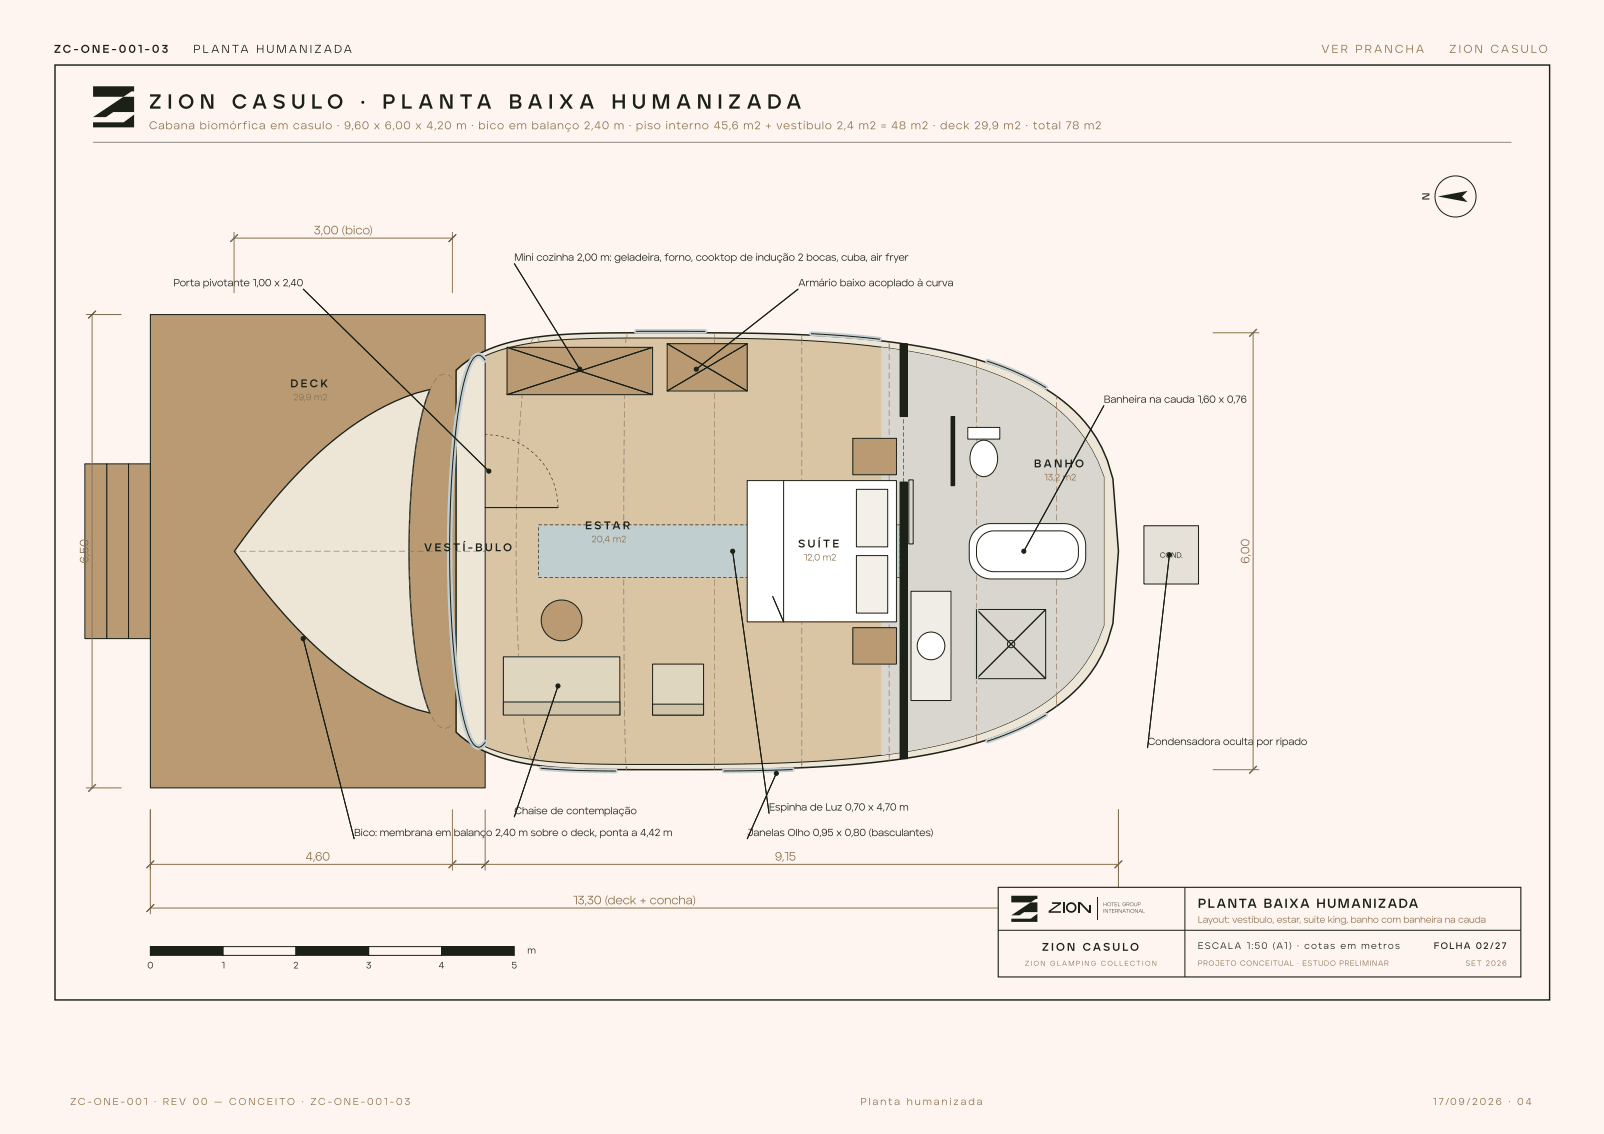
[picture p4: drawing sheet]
<svg xmlns="http://www.w3.org/2000/svg" width="297mm" height="210mm" viewBox="0 0 297 210" stroke-linecap="round" stroke-linejoin="round" font-family="sans-serif">
<g fill="#fef5f0">
<path d="M0 0h297v209.9h-297z"/>
<path d="M10.1 11.9h277v173.3h-277z"/>
</g>
<path d="M10.2 12h276.7v173.1h-276.7z" fill="none" stroke="#1b2117" stroke-width=".26"/>
<g fill="#1b2117">
<path d="M17.2 16h7.6v.9h-.5l-1.4 1h-5.7z"/>
<path d="M17.2 21.7l5.7-3.8h1.9v2.8h-3.8l-1.4 1z"/>
<path d="M17.2 22.6h5.7l1.9-1.4v2.4h-7.6z"/>
</g>
<path d="M17.2 26.3h262.7" fill="none" stroke="#1b2117" stroke-width=".19"/>
<path d="M27.8 58.2h62v87.6h-62z" fill="#b99a73"/>
<path d="M27.8 58.2h62v87.6h-62z" fill="none" stroke="#1b2117" stroke-width=".19"/>
<path d="M23.8 85.9h4v32.3h-4z" fill="#b99a73"/>
<path d="M23.8 85.9h4v32.3h-4z" fill="none" stroke="#1b2117" stroke-width=".19"/>
<path d="M19.8 85.9h4v32.3h-4z" fill="#b99a73"/>
<path d="M19.8 85.9h4v32.3h-4z" fill="none" stroke="#1b2117" stroke-width=".19"/>
<path d="M15.7 85.9h4.1v32.3h-4.1z" fill="#b99a73"/>
<path d="M15.7 85.9h4.1v32.3h-4.1z" fill="none" stroke="#1b2117" stroke-width=".19"/>
<path d="M84.4 68.5a24.6 24.6 0 0 1 13.3-5.9 149.7 149.7 0 0 1 22.5-1l23.5 .2a160 160 0 0 1 34.8 4.1 50.9 50.9 0 0 1 18.4 8.4 25.1 25.1 0 0 1 9.2 14.3l1 13.4-1 13.4a26.4 26.4 0 0 1-13.3 17.2 70 70 0 0 1-23.5 7.5 256.8 256.8 0 0 1-39.9 2.4h-10.2a144.7 144.7 0 0 1-21.5-1.1 26.1 26.1 0 0 1-12.2-5l-1.1-.9z" fill="#ede6d6"/>
<path d="M84.4 68.5a24.6 24.6 0 0 1 13.3-5.9 149.7 149.7 0 0 1 22.5-1l23.5 .2a160 160 0 0 1 34.8 4.1 50.9 50.9 0 0 1 18.4 8.4 25.1 25.1 0 0 1 9.2 14.3l1 13.4-1 13.4a26.4 26.4 0 0 1-13.3 17.2 70 70 0 0 1-23.5 7.5 256.8 256.8 0 0 1-39.9 2.4h-10.2a144.7 144.7 0 0 1-21.5-1.1 26.1 26.1 0 0 1-12.2-5l-1.1-.9z" fill="none" stroke="#1b2117" stroke-width=".28"/>
<path d="M56 86.7a56.2 56.2 0 0 1 19.2-13.3l2-.7 2.4-.6a60.6 60.6 0 0 0-3.4 17.7 140.3 140.3 0 0 0 1.6 36.1l.7 3 1.1 3.1a46.1 46.1 0 0 1-19.3-10.6 109 109 0 0 1-16.9-19.4 125 125 0 0 1 12.6-15.3z" fill="#ede6d6"/>
<path d="M56 86.7a56.2 56.2 0 0 1 19.2-13.3l2-.7 2.4-.6a60.6 60.6 0 0 0-3.4 17.7 140.3 140.3 0 0 0 1.6 36.1l.7 3 1.1 3.1a46.1 46.1 0 0 1-19.3-10.6 109 109 0 0 1-16.9-19.4 125 125 0 0 1 12.6-15.3z" fill="none" stroke="#1b2117" stroke-width=".24"/>
<path d="M94.6 102h1.1l-1.1 .1zM92.8 102h1.2l-1.1 .1zM91.1 102h1.2l-1.1 .1zM89.4 102h1.1l-1.1 .1zM87.7 102h1.1l-1.1 .1zM85.9 102h1.2l-1.1 .1zM84.2 102h1.2l-1.1 .1zM82.5 102h1.1l-1.1 .1zM80.7 102h1.2l-1.1 .1zM79 102h1.2l-1.1 .1zM77.3 102h1.1l-1.1 .1zM75.6 102h1.1l-1.1 .1zM73.8 102h1.2l-1.1 .1zM72.1 102h1.2l-1.1 .1zM70.4 102h1.1l-1.1 .1zM68.7 102h1.1l-1.1 .1zM66.9 102h1.2l-1.1 .1zM65.2 102h1.2l-1.2 .1zM63.5 102h1.1l-1.1 .1zM61.7 102h1.2l-1.1 .1zM60 102h1.2l-1.1 .1zM58.3 102h1.1l-1.1 .1zM56.6 102h1.1l-1.1 .1zM54.8 102h1.2l-1.1 .1zM53.1 102h1.2l-1.1 .1zM51.4 102h1.1l-1.1 .1zM49.6 102h1.2l-1.1 .1zM47.9 102h1.2l-1.1 .1zM46.2 102h1.1l-1.1 .1zM44.5 102h1.1l-1.1 .1zM43.5 102h.4l-.3 .1z" fill="#8b714e"/>
<path d="M89.8 65.9a48 48 0 0 1 17.2-3.2l9.2-.1h19.5a197.1 197.1 0 0 1 36.6 3.2 60.4 60.4 0 0 1 20.6 7.8 27.7 27.7 0 0 1 11.5 14.7v27.5a29 29 0 0 1-14.9 16.6 76.1 76.1 0 0 1-24 7.1 283.8 283.8 0 0 1-40.1 2h-3.5a184.5 184.5 0 0 1-22.9-.9 34.8 34.8 0 0 1-9.2-2.4z" fill="#d9c4a3"/>
<path d="M89.8 65.9a48 48 0 0 1 17.2-3.2l9.2-.1h19.5a197.1 197.1 0 0 1 36.6 3.2 60.4 60.4 0 0 1 20.6 7.8 27.7 27.7 0 0 1 11.5 14.7v27.5a29 29 0 0 1-14.9 16.6 76.1 76.1 0 0 1-24 7.1 283.8 283.8 0 0 1-40.1 2h-3.5a184.5 184.5 0 0 1-22.9-.9 34.8 34.8 0 0 1-9.2-2.4z" fill="none" stroke="#1b2117" stroke-width=".19"/>
<path d="M163.2 64.3a82.9 82.9 0 0 1 25.2 6.7 31.5 31.5 0 0 1 13.7 12.1l1.2 2.3 1.1 2.9v27.5a29 29 0 0 1-14.9 16.6 76.1 76.1 0 0 1-24 7.1l-2.3 .3z" fill="#d8d6cf"/>
<g fill="#8b714e">
<path d="M82.9 69.3l.3 .2 .6 .6-.6-.6h-.3zM81.3 69.5l.7-.3 .4 .1h-.4l-.7 .4zM80.8 70l.1 .1-.7 .9zM79.9 71.5h.1l-.5 1zM79.2 73l.1 .1-.4 1zM78.6 74.7h.1l-.3 1.1zM78.2 76.3l.1 .1-.3 1.1zM77.8 78l.1 .1-.3 1.1zM77.4 79.7l.2 .1-.3 1.1zM77.2 81.4l.1 .1-.3 1.1zM76.9 83.1l.1 .1-.2 1.1zM76.7 84.8l.1 .1-.2 1.1zM76.5 86.6h.1l-.2 1.1zM76.3 88.3h.1l-.2 1.1zM76.1 90l.2 .1-.2 1.1zM76 91.7l.1 .1-.1 1.1zM75.9 93.4l.1 .1-.1 1.1zM75.8 95.2h.2l-.2 1.1zM75.8 96.9l.1 .1-.1 1.1zM75.7 98.6l.1 .1v1.1zM75.7 100.4h.1l-.1 1.1zM75.7 102.1h.1l-.1 1.1zM75.7 103.8l.1 .1v1.1zM75.7 105.5l.2 .1-.1 1.1zM75.8 107.3h.1v1.1zM75.8 109h.2l-.1 1.2zM75.9 110.7l.1 .1v1.1zM76 112.4l.2 .1v1.1zM76.2 114.2h.1v1.1zM76.3 115.9h.1l.1 1.1zM76.5 117.6l.1 .1 .1 1.1zM76.7 119.3l.1 .1 .1 1.1zM76.9 121l.1 .1 .1 1.1zM77.2 122.8h.1l.1 1.1zM77.5 124.5h.1l.1 1.1zM77.8 126.2h.1l.2 1.1zM78.2 127.8l.1 .1 .3 1zM78.7 129.5h.1l.3 1.1zM79.2 131.1h.2l.3 1.1zM80 132.7l.6 1-.4-.4zM81 134.1l.9 .7-.5-.2zM82.5 134.7l.1 .1 .6-.3 .2-.2h.1l-.9 .6z"/>
<path d="M99.3 62.4l.4 .2 .3 .7zM98.8 62.5l.1 .1-.2 .1-.4 .8zM98.1 64l.1 .1-.4 1.1zM97.7 65.7l.1 .1-.3 1.1zM97.4 67.4l.1 .1-.3 1.1zM97.1 69.1l.1 .1-.2 1.1zM96.9 70.9h.1l-.2 1.1zM96.7 72.6h.1l-.2 1.1zM96.5 74.3l.2 .1-.2 1.1zM96.4 76l.1 .1-.1 1.1zM96.3 77.7l.1 .1-.2 1.1zM96.2 79.5h.1l-.2 1.1zM96.1 81.2l.1 .1-.2 1.1zM96 82.9l.1 .1-.1 1.1zM95.9 84.6l.1 .1-.1 1.1zM95.8 86.4h.1l-.1 1.1zM95.7 88.1l.2 .1-.1 1.1zM95.7 89.8l.1 .1-.1 1.1zM95.6 91.6h.2l-.1 1.1zM95.6 93.3h.1l-.1 1.1zM95.6 95l.1 .1-.1 1.1zM95.6 96.7l.1 .1-.1 1.1zM95.5 98.5h.2l-.1 1.1zM95.5 100.2l.1 .1v1.1zM95.5 101.9l.1 .1v1.1zM95.5 103.7h.1v1.1zM95.5 105.4h.2l-.1 1.1zM95.6 107.1l.1 .1-.1 1.1zM95.6 108.8l.1 .1-.1 1.1zM95.6 110.6h.1v1.1zM95.6 112.3h.2l-.1 1.2zM95.7 114l.1 .1v1.1zM95.7 115.7l.2 .1-.1 1.1zM95.8 117.5h.1v1.1zM95.9 119.2h.1v1.2zM96 120.9l.1 .1v1.1zM96 122.7h.2v1.1zM96.1 124.4h.2v1.1zM96.3 126.1h.1v1.2zM96.4 127.8l.1 .1v1.1zM96.5 129.6h.2v1.1zM96.7 131.3h.1l.1 1.1zM96.9 133h.1l.1 1.1zM97.1 134.7h.1l.1 1.1zM97.3 136.4l.1 .1 .2 1.1zM97.6 138.1l.1 .1 .2 1zM98 139.8h.1l.3 1.1zM98.7 141.4l.3 .3h.3l.2-.3 .1 .1-.3 .3h-.3zM99.9 140.7h.1l-.1 .2z"/>
<path d="M115.9 61.6h.2v1v-.9l-.1 .1zM115.9 62.3l.1 .1-.1 1.1zM115.8 64.1h.1l-.1 1.1zM115.7 65.8h.1v1.1zM115.7 67.5l.1 .1-.1 1.1zM115.7 69.2l.1 .1-.1 1.1zM115.6 71h.1v1.1zM115.6 72.7h.1l-.1 1.2zM115.6 74.4l.1 .1-.1 1.1zM115.6 76.1l.1 .1-.1 1.1zM115.5 77.9h.2l-.1 1.1zM115.5 79.6l.2 .1-.1 1.1zM115.5 81.3l.1 .1v1.1zM115.5 83.1h.1l-.1 1.1zM115.5 84.8h.1l-.1 1.1zM115.5 86.5l.1 .1-.1 1.1zM115.5 88.2l.1 .1-.1 1.1zM115.5 90h.1l-.1 1.1zM115.5 91.7l.1 .1-.1 1.1zM115.5 93.4l.1 .1-.1 1.1zM115.5 95.2h.1l-.1 1.1zM115.4 96.9h.2l-.1 1.1zM115.4 98.6l.2 .1-.1 1.1zM115.4 100.3l.2 .1-.1 1.1zM115.4 102.1h.2l-.1 1.1zM115.4 103.8h.2l-.1 1.2zM115.4 105.5l.2 .1-.1 1.1zM115.4 107.3h.2l-.1 1.1zM115.5 109h.1l-.1 1.1zM115.5 110.7l.1 .1-.1 1.1zM115.5 112.4l.1 .1-.1 1.1zM115.5 114.2h.1l-.1 1.1zM115.5 115.9h.1l-.1 1.1zM115.5 117.6l.1 .1-.1 1.1zM115.5 119.3l.1 .1v1.1zM115.5 121.1h.1v1.1zM115.5 122.8l.1 .1v1.1zM115.5 124.5l.2 .1-.1 1.1zM115.5 126.3h.2l-.1 1.1zM115.6 128h.1l-.1 1.1zM115.6 129.7l.1 .1-.1 1.1zM115.6 131.4l.1 .1v1.1zM115.6 133.2h.2l-.1 1.1zM115.7 134.9h.1l-.1 1.2zM115.7 136.6l.1 .1v1.1zM115.7 138.4h.2l-.1 1.1zM115.8 140.1h.1v1.1zM115.9 141.8l.1 .1v.5v-.4l.1-.1v.6l-.2-.1z"/>
<path d="M132.2 61.6h.2l-.1 1.1-.1-1.1h.2l-.2 .2zM132.2 62.4h.2l-.1 1.1zM132.2 64.1l.2 .1-.1 1.1zM132.2 65.8l.2 .1-.1 1.1zM132.2 67.6h.2l-.1 1.1zM132.2 69.3h.2l-.1 1.1zM132.2 71l.2 .1-.1 1.1zM132.2 72.7l.2 .1-.1 1.1zM132.2 74.5h.2l-.1 1.1zM132.2 76.2l.2 .1-.1 1.1zM132.2 77.9l.2 .1-.1 1.1zM132.2 79.7h.2l-.1 1.1zM132.2 81.4h.2l-.1 1.1zM132.2 83.1l.2 .1-.1 1.1zM132.2 84.8l.2 .1-.1 1.1zM132.2 86.6h.2l-.1 1.1zM132.2 88.3h.2l-.1 1.2zM132.2 90l.2 .1-.1 1.1zM132.2 91.8h.2l-.1 1.1zM132.2 93.5h.2l-.1 1.1zM132.2 95.2l.2 .1-.1 1.1zM132.2 96.9l.2 .1-.1 1.1zM132.2 98.7h.2l-.1 1.1zM132.2 100.4h.2l-.1 1.1zM132.2 102.1l.2 .1-.1 1.1zM132.2 103.8l.2 .1-.1 1.1zM132.2 105.6h.2l-.1 1.1zM132.2 107.3l.2 .1-.1 1.1zM132.2 109l.2 .1-.1 1.1zM132.2 110.8h.2l-.1 1.1zM132.2 112.5h.2l-.1 1.1zM132.2 114.2l.2 .1-.1 1.1zM132.2 115.9l.2 .1-.1 1.1zM132.2 117.7h.2l-.1 1.1zM132.2 119.4l.2 .1-.1 1.1zM132.2 121.1l.2 .1-.1 1.1zM132.2 122.9h.2l-.1 1.1zM132.2 124.6h.2l-.1 1.1zM132.2 126.3l.2 .1-.1 1.1zM132.2 128l.2 .1-.1 1.1zM132.2 129.8h.2l-.1 1.1zM132.2 131.5h.2l-.1 1.2zM132.2 133.2l.2 .1-.1 1.1zM132.2 135h.2l-.1 1.1zM132.2 136.7h.2l-.1 1.1zM132.2 138.4l.2 .1-.1 1.1zM132.2 140.1l.2 .1-.1 1.1zM132.2 141.8l.2 .1-.1 .6-.1-.6h.2v.5h-.2z"/>
<path d="M148.4 61.9l.1 .1v1.1l-.1-1.1h.1l-.1 .1zM148.4 62.7h.1v1.1zM148.4 64.4h.1v1.1zM148.4 66.1l.1 .1v1.1zM148.4 67.8l.1 .1v1.1zM148.4 69.6h.1v1.1zM148.4 71.3h.1v1.2zM148.4 73l.1 .1v1.1zM148.4 74.7l.1 .1v1.1zM148.4 76.5h.1v1.1zM148.4 78.2l.1 .1v1.1zM148.4 79.9l.1 .1v1.1zM148.4 81.7h.1v1.1zM148.4 83.4h.1v1.1zM148.4 85.1l.1 .1v1.1zM148.4 86.8l.1 .1v1.1zM148.4 88.6h.1v1.1zM148.4 90.3l.1 .1v1.1zM148.4 92l.1 .1v1.1zM148.4 93.8h.1v1.1zM148.4 95.5h.1v1.1zM148.4 97.2l.1 .1v1.1zM148.4 98.9l.1 .1v1.1zM148.4 100.7h.1v1.1zM148.4 102.4h.1v1.2zM148.4 104.1l.1 .1v1.1zM148.4 105.9h.1v1.1zM148.4 107.6h.1v1.1zM148.4 109.3l.1 .1v1.1zM148.4 111l.1 .1v1.1zM148.4 112.8h.1v1.1zM148.4 114.5h.1v1.2zM148.4 116.2l.1 .1v1.1zM148.4 117.9l.1 .1v1.1zM148.4 119.7h.1v1.1zM148.4 121.4l.1 .1v1.1zM148.4 123.1l.1 .1v1.1zM148.4 124.9h.1v1.1zM148.4 126.6h.1v1.1zM148.4 128.3l.1 .1v1.1zM148.4 130l.1 .1v1.1zM148.4 131.8h.1v1.1zM148.4 133.5l.1 .1v1.1zM148.4 135.2l.1 .1v1.1zM148.4 137h.1v1.1zM148.4 138.7h.1v1.1zM148.4 140.4l.1 .1v1.1zM148.4 141l.1 .1v.9z"/>
<path d="M164.6 63.4h.1l-.1 1.1zM164.6 63.8h.1l-.1 1.1zM164.6 65.5l.1 .1-.1 1.1zM164.6 67.2l.1 .1-.1 1.1zM164.6 69h.1l-.1 1.1zM164.6 70.7h.1l-.1 1.1zM164.6 72.4l.1 .1-.1 1.1zM164.6 74.1l.1 .1-.1 1.1zM164.6 75.9h.1l-.1 1.1zM164.6 77.6h.1l-.1 1.2zM164.6 79.3l.1 .1-.1 1.1zM164.6 81.1h.1l-.1 1.1zM164.6 82.8h.1l-.1 1.1zM164.6 84.5l.1 .1-.1 1.1zM164.6 86.2l.1 .1-.1 1.1zM164.6 88h.1l-.1 1.1zM164.6 89.7h.1l-.1 1.2zM164.6 91.4l.1 .1-.1 1.1zM164.6 93.1l.1 .1-.1 1.1zM164.6 94.9h.1l-.1 1.1zM164.6 96.6l.1 .1-.1 1.1zM164.6 98.3l.1 .1-.1 1.1zM164.6 100.1h.1l-.1 1.1zM164.6 101.8h.1l-.1 1.1zM164.6 103.5l.1 .1-.1 1.1zM164.6 105.2l.1 .1-.1 1.1zM164.6 107h.1l-.1 1.1zM164.6 108.7l.1 .1-.1 1.1zM164.6 110.4l.1 .1-.1 1.1zM164.6 112.2h.1l-.1 1.1zM164.6 113.9h.1l-.1 1.1zM164.6 115.6l.1 .1-.1 1.1zM164.6 117.3l.1 .1-.1 1.1zM164.6 119.1h.1l-.1 1.1zM164.6 120.8h.1l-.1 1.2zM164.6 122.5l.1 .1-.1 1.1zM164.6 124.3h.1l-.1 1.1zM164.6 126h.1l-.1 1.1zM164.6 127.7l.1 .1-.1 1.1zM164.6 129.4l.1 .1-.1 1.1zM164.6 131.2h.1l-.1 1.1zM164.6 132.9h.1l-.1 1.2zM164.6 134.6l.1 .1-.1 1.1zM164.6 136.3l.1 .1-.1 1.1zM164.6 138.1h.1l-.1 1.1zM164.6 139.8l.1 .1-.1 .9zM164.6 139.5l.1 .1-.1 .4z"/>
<path d="M180.8 66.9l.1 .1-.1 1.1zM180.8 66.7h.1l-.1 1.1zM180.8 68.4l.1 .1-.1 1.1zM180.8 70.1l.1 .1-.1 1.1zM180.8 71.9h.1l-.1 1.1zM180.8 73.6l.1 .1-.1 1.1zM180.8 75.3l.1 .1-.1 1.1zM180.8 77.1h.1l-.1 1.1zM180.8 78.8h.1l-.1 1.1zM180.8 80.5l.1 .1-.1 1.1zM180.8 82.2l.1 .1-.1 1.1zM180.8 84h.1l-.1 1.1zM180.8 85.7h.1l-.1 1.2zM180.8 87.4l.1 .1-.1 1.1zM180.8 89.2h.1l-.1 1.1zM180.8 90.9h.1l-.1 1.1zM180.8 92.6l.1 .1-.1 1.1zM180.8 94.3l.1 .1-.1 1.1zM180.8 96.1h.1l-.1 1.1zM180.8 97.8h.1l-.1 1.1zM180.8 99.5l.1 .1-.1 1.1zM180.8 101.2l.1 .1-.1 1.1zM180.8 103h.1l-.1 1.1zM180.8 104.7l.1 .1-.1 1.1zM180.8 106.4l.1 .1-.1 1.1zM180.8 108.2h.1l-.1 1.1zM180.8 109.9h.1l-.1 1.1zM180.8 111.6l.1 .1-.1 1.1zM180.8 113.3l.1 .1-.1 1.1zM180.8 115.1h.1l-.1 1.1zM180.8 116.8h.1l-.1 1.2zM180.8 118.5l.1 .1-.1 1.1zM180.8 120.3h.1l-.1 1.1zM180.8 122h.1l-.1 1.1zM180.8 123.7l.1 .1-.1 1.1zM180.8 125.4l.1 .1-.1 1.1zM180.8 127.2h.1l-.1 1.1zM180.8 128.9h.1l-.1 1.2zM180.8 130.6l.1 .1-.1 1.1zM180.8 132.3l.1 .1-.1 1.1zM180.8 134.1h.1l-.1 1.1zM180.8 135.8l.1 .1-.1 1.1zM180.8 136.4l.1 .1-.1 1.1z"/>
<path d="M195.6 74.5l.1 .1-.1 1.1zM195.6 73.3h.1l-.1 .7v-.7h.1l-.1 .6zM195.6 74.4l.1 .1-.1 1.1zM195.6 76.2h.1l-.1 1.1zM195.6 77.9l.1 .1-.1 1.1zM195.6 79.6l.1 .1-.1 1.1zM195.6 81.4h.1l-.1 1.1zM195.6 83.1h.1l-.1 1.1zM195.6 84.8l.1 .1-.1 1.1zM195.6 86.5l.1 .1-.1 1.1zM195.6 88.3h.1l-.1 1.1zM195.6 90h.1l-.1 1.2zM195.6 91.7l.1 .1-.1 1.1zM195.6 93.5h.1l-.1 1.1zM195.6 95.2h.1l-.1 1.1zM195.6 96.9l.1 .1-.1 1.1zM195.6 98.6l.1 .1-.1 1.1zM195.6 100.4h.1l-.1 1.1zM195.6 102.1h.1l-.1 1.2zM195.6 103.8l.1 .1-.1 1.1zM195.6 105.5l.1 .1-.1 1.1zM195.6 107.3h.1l-.1 1.1zM195.6 109l.1 .1-.1 1.1zM195.6 110.7l.1 .1-.1 1.1zM195.6 112.5h.1l-.1 1.1zM195.6 114.2h.1l-.1 1.1zM195.6 115.9l.1 .1-.1 1.1zM195.6 117.6l.1 .1-.1 1.1zM195.6 119.4h.1l-.1 1.1zM195.6 121.1l.1 .1-.1 1.1zM195.6 122.8l.1 .1-.1 1.1zM195.6 124.6h.1l-.1 1.1zM195.6 126.3h.1l-.1 1.1zM195.6 128l.1 .1-.1 1.1zM195.6 129.7l.1 .1-.1 1zM195.6 128.8l.1 .1-.1 1.1z"/>
</g>
<path d="M99.7 97.1h67v9.8h-67z" fill="#bfd0d6"/>
<path d="M100.7 106.9h.7l-.6 .1zM101.8 106.9h.6l-.6 .1zM102.8 106.9h.6l-.5 .1zM103.8 106.9h.7l-.6 .1zM104.9 106.9h.6l-.6 .1zM105.9 106.9h.7l-.6 .1zM106.9 106.9h.7l-.6 .1zM108 106.9h.6l-.6 .1zM109 106.9h.7l-.6 .1zM110.1 106.9h.6l-.6 .1zM111.1 106.9h.6l-.6 .1zM112.1 106.9h.7l-.6 .1zM113.2 106.9h.6l-.6 .1zM114.2 106.9h.6l-.5 .1zM115.2 106.9h.7l-.6 .1zM116.3 106.9h.6l-.6 .1zM117.3 106.9h.7l-.6 .1zM118.4 106.9h.6l-.6 .1zM119.4 106.9h.6l-.6 .1zM120.4 106.9h.7l-.6 .1zM121.5 106.9h.6l-.6 .1zM122.5 106.9h.6l-.5 .1zM123.5 106.9h.7l-.6 .1zM124.6 106.9h.6l-.6 .1zM125.6 106.9h.6l-.5 .1zM126.6 106.9h.7l-.6 .1zM127.7 106.9h.6l-.6 .1zM128.7 106.9h.7l-.6 .1zM129.8 106.9h.6l-.6 .1zM130.8 106.9h.6l-.6 .1zM131.8 106.9h.7l-.6 .1zM132.9 106.9h.6l-.6 .1zM133.9 106.9h.6l-.5 .1zM134.9 106.9h.7l-.6 .1zM136 106.9h.6l-.6 .1zM137 106.9h.7l-.6 .1zM138.1 106.9h.6l-.6 .1zM139.1 106.9h.6l-.6 .1zM140.1 106.9h.7l-.6 .1zM141.2 106.9h.6l-.6 .1zM142.2 106.9h.6l-.5 .1zM143.2 106.9h.7l-.6 .1zM144.3 106.9h.6l-.6 .1zM145.3 106.9h.6l-.5 .1zM146.3 106.9h.7l-.6 .1zM147.4 106.9h.6l-.6 .1zM148.4 106.9h.7l-.6 .1zM149.5 106.9h.6l-.6 .1zM150.5 106.9h.6l-.6 .1zM151.5 106.9h.7l-.6 .1zM152.6 106.9h.6l-.6 .1zM153.6 106.9h.6l-.5 .1zM154.6 106.9h.7l-.6 .1zM155.7 106.9h.6l-.6 .1zM156.7 106.9h.7l-.6 .1zM157.8 106.9h.6l-.6 .1zM158.8 106.9h.6l-.6 .1zM159.8 106.9h.7l-.6 .1zM160.9 106.9h.6l-.6 .1zM161.9 106.9h.6l-.6 .1zM162.9 106.9h.7l-.6 .1zM164 106.9h.6l-.6 .1zM165 106.9h.6l-.5 .1zM166 106.9h.7l-.6 .1zM166.6 105.9h.1v.6zM166.6 104.8l.1 .1v.6zM166.6 103.8l.1 .1v.5zM166.6 102.8h.1v.6zM166.6 101.7l.1 .1v.6zM166.6 100.7h.1v.6zM166.6 99.7h.1v.6zM166.6 98.6l.1 .1v.6zM166.6 97.6h.1v.6zM166.1 97.1h.6l-.6 .1zM165 97.1h.7l-.6 .1zM164 97.1h.6l-.6 .1zM163 97.1h.6l-.6 .1zM161.9 97.1h.7l-.6 .1zM160.9 97.1h.6l-.6 .1zM159.8 97.1h.7l-.6 .1zM158.8 97.1h.6l-.5 .1zM157.8 97.1h.6l-.6 .1zM156.7 97.1h.7l-.6 .1zM155.7 97.1h.6l-.6 .1zM154.7 97.1h.6l-.6 .1zM153.6 97.1h.7l-.6 .1zM152.6 97.1h.6l-.6 .1zM151.6 97.1h.6l-.6 .1zM150.5 97.1h.7l-.6 .1zM149.5 97.1h.6l-.6 .1zM148.4 97.1h.7l-.6 .1zM147.4 97.1h.6l-.5 .1zM146.4 97.1h.6l-.6 .1zM145.3 97.1h.7l-.6 .1zM144.3 97.1h.6l-.6 .1zM143.3 97.1h.6l-.6 .1zM142.2 97.1h.7l-.6 .1zM141.2 97.1h.6l-.6 .1zM140.1 97.1h.7l-.6 .1zM139.1 97.1h.6l-.5 .1zM138.1 97.1h.6l-.6 .1zM137 97.1h.7l-.6 .1zM136 97.1h.6l-.5 .1zM135 97.1h.6l-.6 .1zM133.9 97.1h.7l-.6 .1zM132.9 97.1h.6l-.6 .1zM131.9 97.1h.6l-.6 .1zM130.8 97.1h.7l-.6 .1zM129.8 97.1h.6l-.6 .1zM128.7 97.1h.7l-.6 .1zM127.7 97.1h.6l-.5 .1zM126.7 97.1h.6l-.6 .1zM125.6 97.1h.7l-.6 .1zM124.6 97.1h.6l-.6 .1zM123.6 97.1h.6l-.6 .1zM122.5 97.1h.7l-.6 .1zM121.5 97.1h.6l-.6 .1zM120.4 97.1h.7l-.6 .1zM119.4 97.1h.6l-.5 .1zM118.4 97.1h.6l-.6 .1zM117.3 97.1h.7l-.6 .1zM116.3 97.1h.6l-.5 .1zM115.3 97.1h.6l-.6 .1zM114.2 97.1h.7l-.6 .1zM113.2 97.1h.6l-.6 .1zM112.2 97.1h.6l-.6 .1zM111.1 97.1h.7l-.6 .1zM110.1 97.1h.6l-.6 .1zM109 97.1h.7l-.6 .1zM108 97.1h.6l-.5 .1zM107 97.1h.6l-.6 .1zM105.9 97.1h.7l-.6 .1zM104.9 97.1h.6l-.6 .1zM103.9 97.1h.6l-.6 .1zM102.8 97.1h.7l-.6 .1zM101.8 97.1h.6l-.6 .1zM100.7 97.1h.7l-.6 .1zM99.7 97.1h.7l-.6 .1zM99.7 97.6h.1l-.1 .6zM99.7 98.6l.1 .1-.1 .6zM99.7 99.7h.1l-.1 .6zM99.7 100.7l.1 .1-.1 .5zM99.7 101.7l.1 .1-.1 .6zM99.7 102.8h.1l-.1 .6zM99.7 103.8l.1 .1-.1 .5zM99.7 104.8l.1 .1-.1 .6zM99.7 105.9h.1l-.1 .6zM99.7 106.9h.6l-.6 .1z" fill="#1b2117"/>
<path d="M117.8 61.3h12.7M150.2 61.8l6.4 .4 6.3 .6M182.8 66.9a50.7 50.7 0 0 1 10.8 4.8M193.6 132.3a50.7 50.7 0 0 1-10.8 4.9M100.2 142.2l5.5 .3 8.3 .2M146.7 142.4l-12.7 .3" fill="none" stroke="#bfd0d6" stroke-width=".86"/>
<path d="M89.8 66.6a1.2 1.2 0 0 0-1-.8 1.2 1.2 0 0 0-1.2 .6 20 20 0 0 0-2.3 7.3 194.6 194.6 0 0 0-1.8 39 99.9 99.9 0 0 0 2.9 22.2l.6 1.6a2.84 2.84 0 0 0 1.5 1.8 1.48 1.48 0 0 0 1.3-.9M117.8 61.3h12.7M150.2 61.8l6.4 .4 6.3 .6M182.8 66.9a50.7 50.7 0 0 1 10.8 4.8M193.6 132.3a50.7 50.7 0 0 1-10.8 4.9M100.2 142.2l5.5 .3 8.3 .2M146.7 142.4l-12.7 .3" fill="none" stroke="#1b2117" stroke-width=".19"/>
<path d="M89.8 66.6a1.2 1.2 0 0 0-1-.8 1.2 1.2 0 0 0-1.2 .6 20 20 0 0 0-2.3 7.3 194.6 194.6 0 0 0-1.8 39 99.9 99.9 0 0 0 2.9 22.2l.6 1.6a2.84 2.84 0 0 0 1.5 1.8 1.48 1.48 0 0 0 1.3-.9" fill="none" stroke="#bfd0d6" stroke-width="1"/>
<path d="M89.8 93.9h13.5" fill="none" stroke="#1b2117" stroke-width=".21"/>
<g fill="#1b2117">
<path d="M166.7 89.2h1.3v51.2h-1.3z"/>
<path d="M103.3 93.4h.1v.5h-.1zM103.2 92.4h.1v.5h-.1zM103 91.4h.1l.1 .5h-.1zM102.8 90.4h.1l.1 .5h-.1zM102.5 89.4l.1-.1 .1 .5-.1 .1zM102.1 88.4h.1l.2 .5h-.1zM101.6 87.5h.1l.3 .4-.1 .1zM101.1 86.6l.1-.1 .3 .5h-.1zM100.5 85.8l.1-.1 .3 .4-.1 .1zM99.8 85l.1-.1 .3 .4v.1zM99.2 84.1l.4 .4-.1 .1-.4-.4zM98.4 83.5l.4 .3-.1 .1-.4-.4zM97.6 82.8l.4 .3-.1 .1-.4-.3zM96.7 82.3l.4 .2v.1l-.5-.2zM95.8 81.8l.4 .2v.1l-.5-.2zM94.8 81.4l.5 .2h-.1l-.4-.1zM93.8 81l.5 .2v.1l-.5-.2zM92.8 80.7l.5 .2v.1l-.5-.2zM91.8 80.5l.5 .1v.1h-.5zM90.7 80.4l.6 .1v.1l-.6-.1zM89.8 80.4h.4v.1h-.4z"/>
</g>
<path d="M166.7 89.2h1.3v51.2h-1.3z" fill="none" stroke="#1b2117" stroke-width=".19"/>
<path d="M166.7 63.6h1.3v13.5h-1.3z" fill="#1b2117"/>
<path d="M166.7 63.6h1.3v13.5h-1.3z" fill="none" stroke="#1b2117" stroke-width=".19"/>
<path d="M167.3 88.5v.8zM167.3 87.3v.8zM167.3 86.1v.8zM167.3 84.9v.7zM167.3 83.7v.7zM167.3 82.4v.8zM167.3 81.2v.8zM167.3 80v.8zM167.3 78.8v.8zM167.3 77.6v.8zM167.3 77.1a.06 .06 0 0 1 .1 0 .06 .06 0 0 1-.1 0z" fill="#1b2117"/>
<path d="M168.3 88.8h.8v11.9h-.8z" fill="none" stroke="#1b2117" stroke-width=".19"/>
<path d="M176.1 77.1h.7v12.8h-.7z" fill="#1b2117"/>
<path d="M176.1 77.1h.7v12.8h-.7z" fill="none" stroke="#1b2117" stroke-width=".19"/>
<path d="M138.4 89h27.6v26.1h-27.6z" fill="#fff"/>
<path d="M138.4 89h27.6v26.1h-27.6z" fill="none" stroke="#1b2117" stroke-width=".19"/>
<path d="M158.6 102.8h5.8v10.7h-5.8z" fill="#f4efe8"/>
<path d="M158.6 102.8h5.8v10.7h-5.8z" fill="none" stroke="#1b2117" stroke-width=".19"/>
<path d="M158.6 90.6h5.8v10.6h-5.8z" fill="#f4efe8"/>
<path d="M145.1 89v26.1l-2-4.7M158.6 90.6h5.8v10.6h-5.8z" fill="none" stroke="#1b2117" stroke-width=".19"/>
<path d="M143.1 110.4l2 4.7z" fill="#000"/>
<path d="M157.9 81.1h8.1v6.8h-8.1z" fill="#b99a73"/>
<path d="M157.9 81.1h8.1v6.8h-8.1z" fill="none" stroke="#1b2117" stroke-width=".19"/>
<path d="M157.9 116.2h8.1v6.7h-8.1z" fill="#b99a73"/>
<path d="M157.9 116.2h8.1v6.7h-8.1z" fill="none" stroke="#1b2117" stroke-width=".19"/>
<path d="M123.5 63.6h14.9v8.8h-14.9z" fill="#b99a73"/>
<path d="M123.5 63.6h14.9v8.8h-14.9zM123.5 63.6l14.9 8.8M138.4 63.6l-14.9 8.8" fill="none" stroke="#1b2117" stroke-width=".19"/>
<path d="M123.5 72.4l14.9-8.8zM123.5 63.6l14.9 8.8z" fill="#000"/>
<path d="M93.9 64.3h26.9v8.7h-26.9z" fill="#b99a73"/>
<path d="M93.9 64.3h26.9v8.7h-26.9zM93.9 64.3l26.9 8.7M120.8 64.3l-26.9 8.7" fill="none" stroke="#1b2117" stroke-width=".19"/>
<path d="M93.9 73l26.9-8.7zM93.9 64.3l26.9 8.7z" fill="#000"/>
<path d="M93.2 121.6h21.6v10.8h-21.6z" fill="#ded6bf"/>
<path d="M93.2 121.6h21.6v10.8h-21.6z" fill="none" stroke="#1b2117" stroke-width=".19"/>
<path d="M93.2 129.9h21.6v2.5h-21.6z" fill="#cfc3a8"/>
<path d="M93.2 129.9h21.6v2.5h-21.6z" fill="none" stroke="#1b2117" stroke-width=".19"/>
<path d="M120.8 122.9h9.5v9.5h-9.5z" fill="#ded6bf"/>
<path d="M120.8 122.9h9.5v9.5h-9.5z" fill="none" stroke="#1b2117" stroke-width=".19"/>
<path d="M120.8 130.3h9.5v2.1h-9.5z" fill="#cfc3a8"/>
<path d="M120.8 130.3h9.5v2.1h-9.5z" fill="none" stroke="#1b2117" stroke-width=".19"/>
<circle cx="104" cy="114.8" r="3.8" fill="#b99a73"/>
<circle cx="104" cy="114.8" r="3.8" fill="none" stroke="#1b2117" stroke-width=".19"/>
<path d="M168.7 109.4h7.4v20.3h-7.4z" fill="#efede6"/>
<path d="M168.7 109.4h7.4v20.3h-7.4z" fill="none" stroke="#1b2117" stroke-width=".19"/>
<circle cx="172.4" cy="119.5" r="2.56" fill="#fff"/>
<circle cx="172.4" cy="119.5" r="2.56" fill="none" stroke="#1b2117" stroke-width=".19"/>
<path d="M180.6 82.2a2.27 2.27 0 0 1 3.9 1.2 3.6 3.6 0 0 1-1.8 4.8 2.72 2.72 0 0 1-3.1-2.9 3.9 3.9 0 0 1 1-3.1z" fill="#fff"/>
<path d="M180.6 82.2a2.27 2.27 0 0 1 3.9 1.2 3.6 3.6 0 0 1-1.8 4.8 2.72 2.72 0 0 1-3.1-2.9 3.9 3.9 0 0 1 1-3.1z" fill="none" stroke="#1b2117" stroke-width=".19"/>
<path d="M179.2 79.1h5.9v2.2h-5.9z" fill="#fff"/>
<path d="M179.2 79.1h5.9v2.2h-5.9z" fill="none" stroke="#1b2117" stroke-width=".19"/>
<path d="M180.8 112.8h12.8v12.8h-12.8z" fill="#d8d6cf"/>
<g fill="none" stroke="#1b2117" stroke-width=".19">
<path d="M180.8 112.8h12.8v12.8h-12.8zM180.8 112.8l12.8 12.8M193.6 112.8l-12.8 12.8"/>
<circle cx="187.2" cy="119.2" r=".67"/>
</g>
<path d="M180.8 112.8l12.8 12.8zM180.8 125.6l12.8-12.8z" fill="#000"/>
<path d="M180.7 98.1l1-.8 1.5-.4h13.8a4 4 0 0 1 4 4.1v2.1a4 4 0 0 1-4 4.1h-13.5a4 4 0 0 1-4-4.1v-2.4l.1-.8 .4-1z" fill="#fff"/>
<path d="M180.7 98.1l1-.8 1.5-.4h13.8a4 4 0 0 1 4 4.1v2.1a4 4 0 0 1-4 4.1h-13.5a4 4 0 0 1-4-4.1v-2.4l.1-.8 .4-1zM181.8 99.2l.8-.6 1.2-.3h12.7a3.2 3.2 0 0 1 3.2 3.2v1.1a3.2 3.2 0 0 1-3.2 3.2h-12.4a3.2 3.2 0 0 1-3.3-3.2l.1-1.9 .4-.8z" fill="none" stroke="#1b2117" stroke-width=".19"/>
<path d="M211.8 97.3h10.1v10.8h-10.1z" fill="#e5e1d8"/>
<path d="M95.2 48.8l12.2 19.5M211.8 97.3h10.1v10.8h-10.1zM180.8 112.8v12.8" fill="none" stroke="#1b2117" stroke-width=".19"/>
<path d="M180.8 112.8v12.8" fill="none" stroke="#bfd0d6" stroke-width=".69"/>
<path d="M95.2 48.8l12.2 19.5z" fill="#000"/>
<circle cx="107.4" cy="68.3" r=".38" fill="#1b2117"/>
<g fill="none" stroke="#1b2117" stroke-width=".19">
<path d="M147.8 53.5l-18.9 14.8"/>
<circle cx="107.4" cy="68.3" r=".38"/>
</g>
<path d="M128.9 68.3l18.9-14.8z" fill="#000"/>
<circle cx="128.9" cy="68.3" r=".38" fill="#1b2117"/>
<g fill="none" stroke="#1b2117" stroke-width=".19">
<path d="M143.8 143.1l-5.4 12.2"/>
<circle cx="128.9" cy="68.3" r=".38"/>
</g>
<path d="M143.8 143.1l-5.4 12.2z" fill="#000"/>
<circle cx="143.8" cy="143.1" r=".38" fill="#1b2117"/>
<g fill="none" stroke="#1b2117" stroke-width=".19">
<path d="M135.7 102l6.7 48.5"/>
<circle cx="143.8" cy="143.1" r=".38"/>
</g>
<path d="M135.7 102l6.7 48.5z" fill="#000"/>
<circle cx="135.7" cy="102" r=".38" fill="#1b2117"/>
<g fill="none" stroke="#1b2117" stroke-width=".19">
<path d="M204.4 75.1l-14.8 26.9"/>
<circle cx="135.7" cy="102" r=".38"/>
</g>
<path d="M204.4 75.1l-14.8 26.9z" fill="#000"/>
<circle cx="189.6" cy="102" r=".38" fill="#1b2117"/>
<g fill="none" stroke="#1b2117" stroke-width=".19">
<path d="M56.1 53.5l34.4 33.7"/>
<circle cx="189.6" cy="102" r=".38"/>
</g>
<path d="M56.1 53.5l34.4 33.7z" fill="#000"/>
<circle cx="90.5" cy="87.2" r=".38" fill="#1b2117"/>
<g fill="none" stroke="#1b2117" stroke-width=".19">
<path d="M216.5 102.7l-4 35.7"/>
<circle cx="90.5" cy="87.2" r=".38"/>
</g>
<path d="M216.5 102.7l-4 35.7z" fill="#000"/>
<circle cx="216.5" cy="102.7" r=".38" fill="#1b2117"/>
<g fill="none" stroke="#1b2117" stroke-width=".19">
<path d="M56.1 118.2l9.5 37.1"/>
<circle cx="216.5" cy="102.7" r=".38"/>
</g>
<path d="M56.1 118.2l9.5 37.1z" fill="#000"/>
<circle cx="56.1" cy="118.2" r=".38" fill="#1b2117"/>
<g fill="none" stroke="#1b2117" stroke-width=".19">
<path d="M103.3 127l-8.1 24.2"/>
<circle cx="56.1" cy="118.2" r=".38"/>
</g>
<path d="M103.3 127l-8.1 24.2z" fill="#000"/>
<circle cx="103.3" cy="127" r=".38" fill="#1b2117"/>
<g fill="none" stroke="#1b2117" stroke-width=".19">
<circle cx="269.5" cy="36.4" r="3.8"/>
<circle cx="103.3" cy="127" r=".38"/>
</g>
<g fill="none" stroke="#8b714e" stroke-width=".19">
<path d="M16 58.2h6.4M17.1 58.2v87.6M17.7 57.5l-1.3 1.4M43.3 43v11.2M43.3 44.1h40.5M44 43.4l-1.4 1.4M83.8 43v11.2M84.5 43.4l-1.4 1.4M224.6 61.6h8.5M232 61.6v80.9M232.7 60.9l-1.4 1.4M16 145.8h6.4"/>
<path d="M17.7 145.1l-1.3 1.4M27.8 160h179.3M27.8 149.9v19.2M28.5 159.3l-1.4 1.4M83.8 149.9v11.2M84.5 159.3l-1.4 1.4M89.8 149.9v11.2M90.5 159.3l-1.4 1.4M207.1 149.9v19.2M207.8 159.3l-1.4 1.4M224.6 142.5h8.5M232.7 141.8l-1.4 1.4"/>
<path d="M27.8 168.1h179.3M28.5 167.4l-1.4 1.4M207.8 167.4l-1.4 1.4"/>
</g>
<path d="M16.4 58.9l1.3-1.4zM42.6 44.8l1.4-1.4zM84.5 43.4l-1.4 1.4zM231.3 62.3l1.4-1.4zM16.4 146.5l1.3-1.4zM231.3 143.2l1.4-1.4zM27.1 160.7l1.4-1.4zM27.1 168.8l1.4-1.4zM83.1 160.7l1.4-1.4zM89.1 160.7l1.4-1.4zM206.4 160.7l1.4-1.4zM206.4 168.8l1.4-1.4z" fill="#000"/>
<g fill="#1b2117">
<path d="M266.2 36.4l5.6-1.1-1.1 1.1 1.1 1z"/>
<path d="M27.8 175.2h13.5v1.6h-13.5z"/>
</g>
<path d="M27.8 175.2h13.5v1.6h-13.5z" fill="none" stroke="#1b2117" stroke-width=".19"/>
<path d="M41.3 175.2h13.5v1.6h-13.5z" fill="#fef5f0"/>
<path d="M41.3 175.2h13.5v1.6h-13.5z" fill="none" stroke="#1b2117" stroke-width=".19"/>
<path d="M54.8 175.2h13.5v1.6h-13.5z" fill="#1b2117"/>
<path d="M54.8 175.2h13.5v1.6h-13.5z" fill="none" stroke="#1b2117" stroke-width=".19"/>
<path d="M68.3 175.2h13.5v1.6h-13.5z" fill="#fef5f0"/>
<path d="M68.3 175.2h13.5v1.6h-13.5z" fill="none" stroke="#1b2117" stroke-width=".19"/>
<path d="M81.8 175.2h13.4v1.6h-13.4z" fill="#1b2117"/>
<path d="M81.8 175.2h13.4v1.6h-13.4z" fill="none" stroke="#1b2117" stroke-width=".19"/>
<path d="M184.8 164.2h96.8v16.6h-96.8z" fill="#fef5f0"/>
<path d="M184.8 164.2h96.8v16.6h-96.8z" fill="none" stroke="#1b2117" stroke-width=".21"/>
<path d="M184.8 172.2h96.8M219.4 164.2v16.6" fill="none" stroke="#1b2117" stroke-width=".19"/>
<g fill="#1b2117">
<path d="M187.3 165.8h4.8v.6h-.3l-1 .6h-3.5z"/>
<path d="M187.3 169.4l3.5-2.4h1.3v1.8h-2.4l-.9 .6z"/>
<path d="M187.3 170h3.6l1.2-.9v1.5h-4.8z"/>
<path d="M194.8 167h1.7v.3l-2 1.4h2v.2h-2.3v-.3l1.8-1.3h-1.2z"/>
<path d="M196.8 167h.3v1.9h-.3z"/>
</g>
<circle cx="198.4" cy="168" r=".82" fill="none" stroke="#1b2117" stroke-width=".32"/>
<g fill="#1b2117">
<path d="M199.6 167h.3v1.9h-.3z"/>
<path d="M199.7 167h.4l1.9 1.9h-.5z"/>
<path d="M201.8 167.6h.3v1.3h-.3z"/>
</g>
<path d="M203.2 166.1v4.2" fill="none" stroke="#1b2117" stroke-width=".19"/>
<g font-size="3.8" fill="#1b2117">
<text x="27.6" y="20.1">Z I O N</text>
<text x="42.9" y="20.1">C A S U L O</text>
<text x="66.7" y="20.1">·</text>
<text x="70.8" y="20.1">P L A N T A</text>
<text x="94.2" y="20.1">B A I X A</text>
<text x="113.2" y="20.1">H U M A N I Z A D A</text>
</g>
<text font-size="2.4" fill="#1b2117" x="221.8" y="168">PLANTA BAIXA HUMANIZADA</text>
<g font-size="2.2" fill="#8b714e">
<text x="58.1" y="43.4">3,00 (bico)</text>
<text x="16.4" y="104.3" transform="rotate(-90 16.4 104.3)">6,50</text>
<text x="231.3" y="104.3" transform="rotate(-90 231.3 104.3)">6,00</text>
<text x="56.6" y="159.3">4,60</text>
<text x="143.5" y="159.3">9,15</text>
<text x="106.1" y="167.4">13,30 (deck + concha)</text>
</g>
<g font-size="2.1" fill="#1b2117">
<text x="10" y="9.8">ZC - O N E - 0</text>
<text x="23.8" y="9.8">0</text>
<text x="25.5" y="9.8">1 - 0</text>
<text x="29.9" y="9.8">3</text>
<text x="35.8" y="9.8">P L A N TA H U M A N I Z A DA</text>
<text x="53.8" y="71.7">D E C K</text>
<text x="191.5" y="86.5">B A N H O</text>
<text x="108.4" y="98">E S TA R</text>
<text x="147.8" y="101.3">S U Í T E</text>
<text x="78.5" y="102">V E S</text>
<text x="83.9" y="102">T Í - B U L O</text>
<text x="192.9" y="176">Z I O N CA S U LO</text>
</g>
<g font-size="2.1" fill="#8b714e">
<text x="244.7" y="9.8">V E R P R A N C H A</text>
<text x="268.4" y="9.8">Z I O N CA S U LO</text>
<text x="27.6" y="23.9">Cabana biomórfica em casulo · 9,60 x 6,00 x 4,20 m · bico em balanço 2,40 m · piso interno 45,6 m² + vestíbulo 2,4 m² = 48 m² · deck 29,9 m² · total 78 m²</text>
</g>
<g font-size="1.9" fill="#1b2117">
<text x="264.7" y="37" transform="rotate(-90 264.7 37)">N</text>
<text x="32.2" y="53">Porta pivotante 1,00 x 2,40</text>
<text x="95.2" y="48.3">Mini cozinha 2,00 m: geladeira, forno, cooktop de indução 2 bocas, cuba, air fryer</text>
<text x="147.8" y="53">Armário baixo acoplado à curva</text>
<text x="204.4" y="74.6">Banheira na cauda 1,60 x 0,76</text>
<text x="212.5" y="137.9">Condensadora oculta</text>
<text x="232.7" y="137.9">por ripado</text>
<text x="65.6" y="154.7">Bico: membrana em</text>
<text x="84" y="154.7">balanç</text>
<text x="90" y="154.7">o 2,40 m sobre o deck, ponta a 4,42 m</text>
<text x="95.2" y="150.7">Chaise de contemplação</text>
<text x="138.4" y="154.7">Janelas Olho 0,95 x 0,80 (basculantes)</text>
<text x="142.4" y="150">Espinha de Luz 0,70 x 4,70 m</text>
</g>
<g font-size="1.9" fill="#8b714e">
<text x="13" y="204.5">ZC - O N E - 0</text>
<text x="25.1" y="204.5">0</text>
<text x="26.6" y="204.5">1 · R E V 0</text>
<text x="37.2" y="204.5">0 — C O N C E I TO · ZC - O N E - 0</text>
<text x="69.5" y="204.5">0</text>
<text x="71.1" y="204.5">1 - 0</text>
<text x="74.9" y="204.5">3</text>
<text x="159.3" y="204.5">P l a n t a h u m a n i z a d a</text>
<text x="265.3" y="204.5">1</text>
<text x="266.4" y="204.5">7/0</text>
<text x="270.1" y="204.5">9 /2</text>
<text x="274" y="204.5">0</text>
<text x="275.5" y="204.5">2</text>
<text x="277" y="204.5">6 · 0</text>
<text x="282.5" y="204.5">4</text>
</g>
<g font-size="1.7" fill="#8b714e">
<text x="54.3" y="74.1">29,9 m²</text>
<text x="193.3" y="88.9">13,2 m²</text>
<text x="109.5" y="100.4">20,4 m²</text>
<text x="148.8" y="103.7">12,0 m²</text>
<text x="221.8" y="170.8">Layout: vestíbulo, estar, suíte king, banho com banheira na cauda</text>
</g>
<g font-size="1.7" fill="#1b2117">
<text x="27.3" y="179.2">0</text>
<text x="41" y="179.2">1</text>
<text x="54.3" y="179.2">2</text>
<text x="67.8" y="179.2">3</text>
<text x="81.2" y="179.2">4</text>
<text x="94.7" y="179.2">5</text>
<text x="97.6" y="176.5">m</text>
<text x="221.8" y="175.6">ESCALA 1:50 (A1) · cotas em metros</text>
<text x="265.5" y="175.6">FOLHA 02/27</text>
</g>
<text font-size="1.4" fill="#1b2117" x="214.8" y="103.2">COND.</text>
<g font-size="1.4" fill="#8b714e">
<text x="221.8" y="178.7">PROJETO CONCEITUAL · ESTUDO PRELIMINAR</text>
<text x="271.4" y="178.7">SET 2026</text>
</g>
<text font-size="1.3" fill="#8b714e" x="189.8" y="178.7">Z I O N G L A M P I N G C O L L E CT I O N</text>
<g font-size="1" fill="#1b2117">
<text x="204.3" y="167.7">HOTEL GROUP</text>
<text x="204.3" y="168.9">INTERNATIONAL</text>
</g>
</svg>
